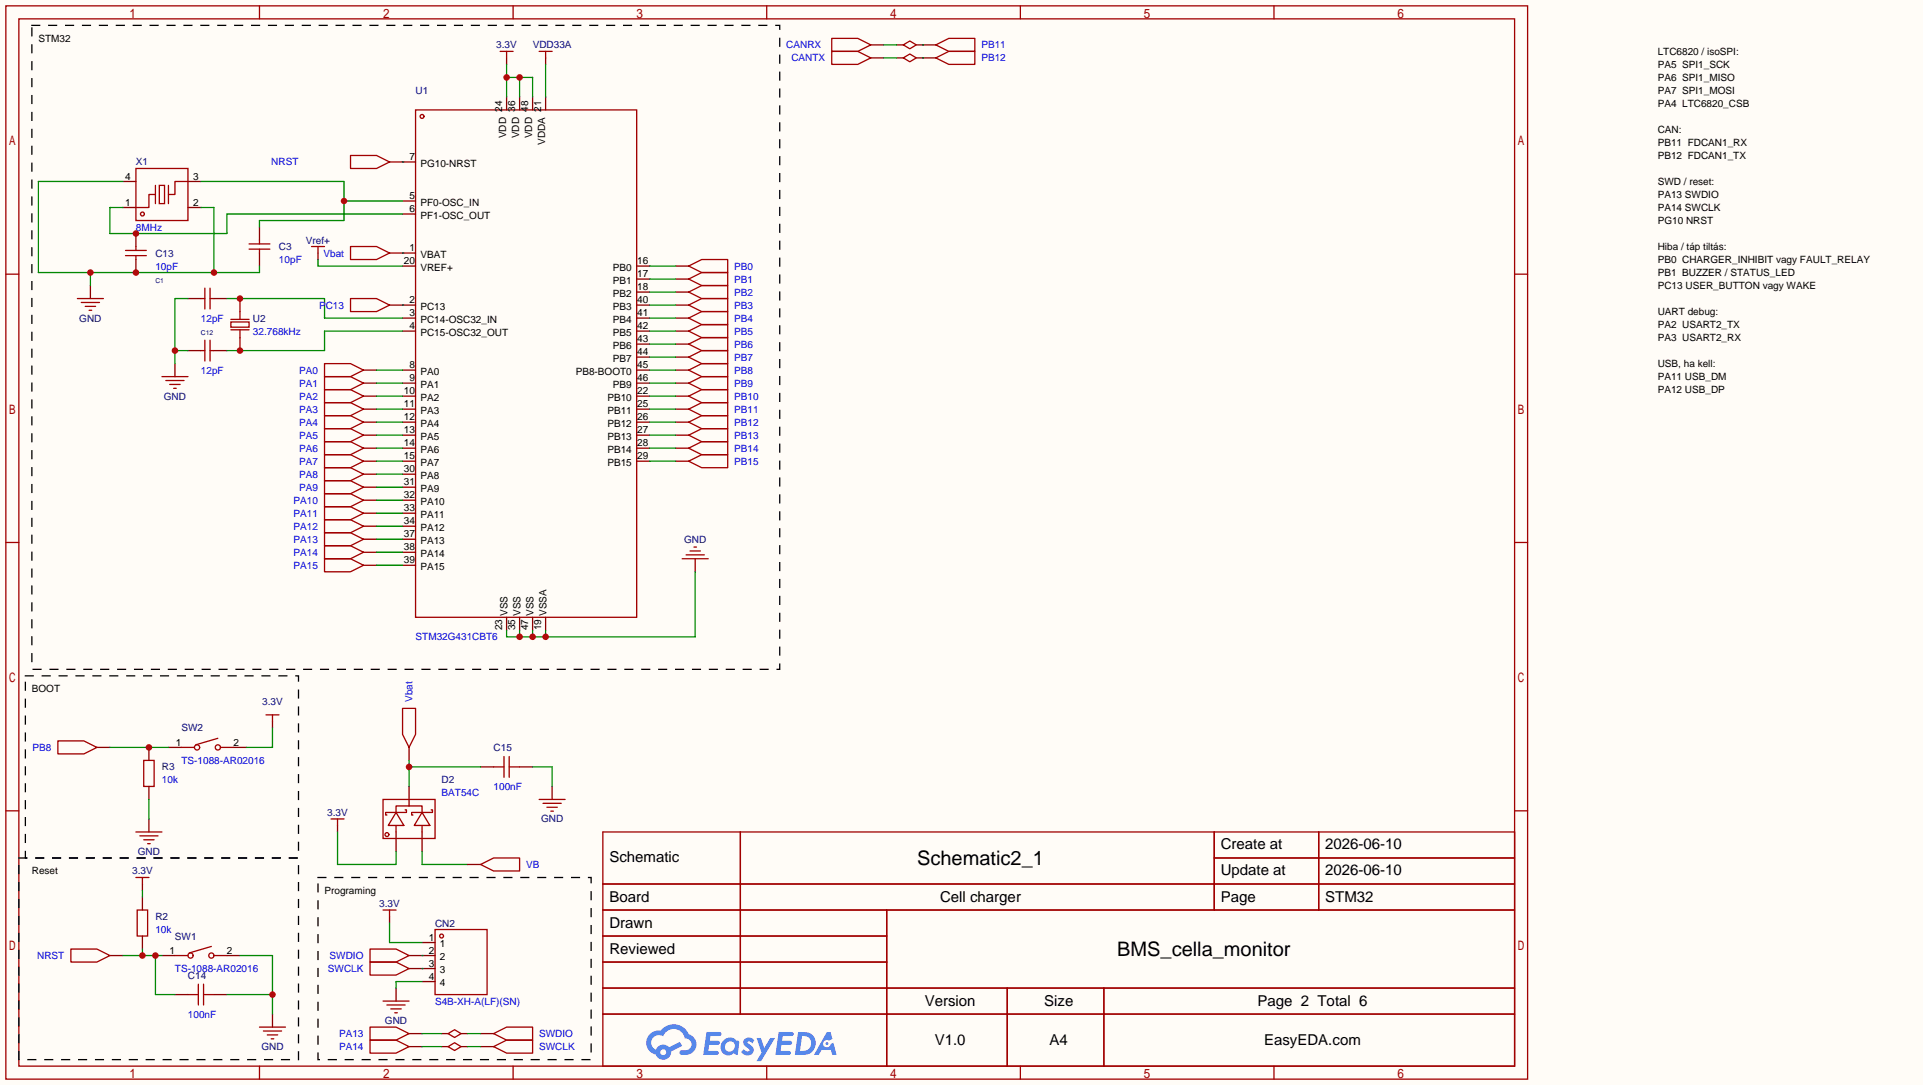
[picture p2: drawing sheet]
<svg xmlns="http://www.w3.org/2000/svg" width="376mm" height="212mm" viewBox="0 0 376 212" stroke-linecap="round" stroke-linejoin="round" font-family="sans-serif">
<path d="M0 0h375.5v211.8h-375.5z" fill="#fffcf7"/>
<g fill="none" stroke="#a10000" stroke-width=".25">
<path d="M1.1 1.1h297.2v209.6h-297.2zM3.7 3.7h292.1v204.5h-292.1zM50.7 1.1v2.6M100.2 1.1v2.6M149.7 1.1v2.6M199.3 1.1v2.6M248.8 1.1v2.6M1.1 53.5h2.6M295.8 53.5h2.5M1.1 105.9h2.6M295.8 105.9h2.5M1.1 158.3h2.6"/>
<path d="M295.8 158.3h2.5M117.7 162.4h178.1v45.8h-178.1zM117.7 172.6h178.1M117.7 177.7h178.1M144.6 162.4v35.6M173.2 177.7v30.5M237.1 162.4v15.3M237.1 167.5h58.7M257.5 162.4v15.3M117.7 182.8h55.5M117.7 192.9h178.1M117.7 187.8h55.5"/>
<path d="M117.7 198h178.1M196.7 192.9v15.3M215.6 192.9v15.3M50.7 208.2v2.5M100.2 208.2v2.5M149.7 208.2v2.5M199.3 208.2v2.5M248.8 208.2v2.5"/>
</g>
<g fill="#5487ff">
<path d="M145.5 202.8a1.3 1.3 0 0 1 1.8 .3l-.4 .6a.54 .54 0 0 0-.9-.2l.1 .2a1.58 1.58 0 0 1 1.1 1.6 1.43 1.43 0 0 1-2.5 .1l.5-.6a.64 .64 0 0 0 .5 .5 .64 .64 0 0 0 .7-.3l-.2-.2a1.35 1.35 0 0 1-.9-1.8z"/>
<path d="M147.7 202.7h.9l.7 1.9 1.1-1.9h.9l-2.7 4.5h-.9l1-1.7z"/>
<path d="M138 201.5h1.6a1.31 1.31 0 0 1 1.2 .2 .4 .4 0 0 1-.3 .6h-1.8l-.1 .9h1.6a.4 .4 0 0 1 .4 .4 .4 .4 0 0 1-.4 .4h-1.7l-.2 1.2h.8a1.23 1.23 0 0 1 1.2 .2 .39 .39 0 0 1-.3 .6h-2.7z"/>
<path d="M152.1 201.5h1.6a1.32 1.32 0 0 1 1.3 .2 .39 .39 0 0 1-.4 .6h-1.7l-.2 .9h1.7a.4 .4 0 0 1 .3 .4 .4 .4 0 0 1-.4 .4h-1.7l-.2 1.2h.8a1.23 1.23 0 0 1 1.2 .2 .39 .39 0 0 1-.3 .6h-2.7z"/>
<path d="M161.5 201.5h.7l.4 1.3-.7 .4a.75 .75 0 0 0-1.1 .3 .75 .75 0 0 0 .5 1 .75 .75 0 0 0 .9-.6l.6-.3 .6 2.4h-.9l-.2-1h-1.9l-.5 1h-.9z"/>
<path d="M155.9 201.5l-.7 4.5h1.5a2.27 2.27 0 0 0 2.6-2.3 2.27 2.27 0 0 0-2.7-2.2zM156.6 202.3a1.5 1.5 0 0 1 1.8 1.5 1.5 1.5 0 0 1-1.9 1.4h-.3z"/>
<path d="M141.3 203.1a1.6 1.6 0 0 0-.3 2.3 1.6 1.6 0 0 0 2.3 .2l.8 .4 .3-2.5-.2-.3h-.4a1.58 1.58 0 0 0-2.5-.1zM141.9 203.6a.99 .99 0 0 1 1.6 .3 .99 .99 0 0 1-.9 1.4 .94 .94 0 0 1-1-.5 .94 .94 0 0 1 .3-1.2z"/>
<path d="M126.9 201.9a2.37 2.37 0 0 0 1.2 4 1.54 1.54 0 0 0 1.7 1 1.54 1.54 0 0 0 1.3-1.6l2.1-1.1-.5-.8-2 1.1a1.57 1.57 0 0 0-2.6 .4 1.5 1.5 0 0 1-.8-2.1 1.5 1.5 0 0 1 2.2-.5 2.23 2.23 0 0 1 2.3-1.4 2.23 2.23 0 0 1 2 1.8 1.16 1.16 0 0 1 1.2 1.1 1.16 1.16 0 0 1-1 1.3h-.7a.47 .47 0 0 0-.6 .3 .47 .47 0 0 0 .4 .6 2.17 2.17 0 0 0 2.5-1 2.17 2.17 0 0 0-.3-2.7l-.8-.4a3.2 3.2 0 0 0-5.4-.7l-1.2 .1zM129 205.4a.58 .58 0 0 1 1.1 0 .58 .58 0 0 1-1.1 0z"/>
<circle cx="161.5" cy="203.8" r=".28"/>
</g>
<g fill="none" stroke="#a10000" stroke-width=".25">
<path d="M97.7 10h2.5M98.9 10v1.3M105.3 10h2.5M106.6 10v1.3M162.4 10h5.1l2.6 1.3-2.6 1.3h-5.1zM162.4 7.5h5.1l2.6 1.3-2.6 1.2h-5.1zM182.8 8.8l2.5-1.3h5.1v2.5h-5.1zM182.8 11.3l2.5-1.3h5.1v2.6h-5.1zM26.5 32.9h10.2v10.2h-10.2zM30.4 38h-1.3v2.5h-2.6M30.4 36.2v3.6M31.1 36.2h1v3.6h-1z"/>
<path d="M32.9 36.2v3.6M36.7 35.4h-2.5v2.6h-1.3M81.2 21.5h43.1v99h-43.1zM24.5 49.9h4.1M24.5 48.9h4.1M26.5 48.1v.8M26.5 49.9v.8M39.2 58.3h.8M40 56.3v4M41 56.3v4M41 58.3h.8M48.6 48.6h4.1"/>
<path d="M48.6 47.6h4.1M50.7 46.9v.7M50.7 48.6v.8M60.8 48.1h2.6M62.1 48.1v1.3M134.5 51.9l2.5-1.2h5.1v2.5h-5.1zM134.5 54.5l2.5-1.3h5.1v2.6h-5.1zM134.5 57l2.5-1.2h5.1v2.5h-5.1zM134.5 59.6l2.5-1.3h5.1v2.5h-5.1zM39.2 68.5h.8M40 66.4v4.1M41 66.4v4.1"/>
<path d="M41 68.5h.8M45.1 62.9h3.5v1h-3.5zM45.1 62.4h3.5M45.1 64.4h3.5M46.9 60.8v1.6M46.9 64.4v1.5M63.4 71h5.1l2.5 1.3-2.5 1.2h-5.1zM63.4 73.5h5.1l2.5 1.3-2.5 1.3h-5.1zM63.4 76.1h5.1l2.5 1.2-2.5 1.3h-5.1zM63.4 78.6h5.1l2.5 1.3-2.5 1.3h-5.1zM134.5 62.1l2.5-1.3h5.1v2.6h-5.1zM134.5 64.6l2.5-1.2h5.1v2.5h-5.1z"/>
<path d="M134.5 67.2l2.5-1.3h5.1v2.6h-5.1zM134.5 69.7l2.5-1.2h5.1v2.5h-5.1zM134.5 72.3l2.5-1.3h5.1v2.5h-5.1zM134.5 74.8l2.5-1.3h5.1v2.6h-5.1zM134.5 77.3l2.5-1.2h5.1v2.5h-5.1zM134.5 79.9l2.5-1.3h5.1v2.6h-5.1zM63.4 81.2h5.1l2.5 1.2-2.5 1.3h-5.1zM63.4 83.7h5.1l2.5 1.3-2.5 1.2h-5.1zM63.4 86.2h5.1l2.5 1.3-2.5 1.3h-5.1zM63.4 88.8h5.1l2.5 1.2-2.5 1.3h-5.1zM63.4 91.3h5.1l2.5 1.3-2.5 1.3h-5.1zM63.4 93.9h5.1l2.5 1.2-2.5 1.3h-5.1z"/>
<path d="M63.4 96.4h5.1l2.5 1.3-2.5 1.2h-5.1zM63.4 98.9h5.1l2.5 1.3-2.5 1.3h-5.1zM134.5 82.4l2.5-1.2h5.1v2.5h-5.1zM134.5 85l2.5-1.3h5.1v2.5h-5.1zM134.5 87.5l2.5-1.3h5.1v2.6h-5.1zM134.5 90l2.5-1.2h5.1v2.5h-5.1zM63.4 101.5h5.1l2.5 1.2-2.5 1.3h-5.1zM63.4 104h5.1l2.5 1.3-2.5 1.3h-5.1zM63.4 106.6h5.1l2.5 1.2-2.5 1.3h-5.1zM63.4 109.1h5.1l2.5 1.3-2.5 1.2h-5.1zM51.9 139.6h2.6M53.2 139.6v1.2"/>
<path d="M11.3 144.7h5.1l2.5 1.2-2.5 1.3h-5.1zM28.1 148.5h2v5h-2zM35.4 145.9h2.6M42.5 144.1l-4.3 1.3M43.1 145.9h2.5M64.6 159.9h2.6M65.9 159.9v1.3M74.8 156.1h10.2v7.6h-10.2zM77.3 158.6v-1.2h5.1v1.2M77.3 158.6l1.6 2.6h-3.1zM77.3 158.6h-2v.5h.3M79.1 158.1h.3v.5h-2.1"/>
<path d="M82.4 158.6l1.5 2.6h-3zM82.4 158.6h-2v.5h.2M84.2 158.1h.3v.5h-2.1M96.4 149.7h2M98.4 147.7v4.1M99.4 149.7h2.1M99.4 147.7v4.1M26.5 171.3h2.6M26.8 177.7h2v5.1h-2zM27.8 171.3v1.3M74.8 177.7h2.5M76.1 177.7v1.2"/>
<path d="M77.3 161.2v1.2M82.4 161.2v1.2M34.2 186.6h2.5M36.7 194.2h2M38.7 192.2v4M39.8 194.2h2M39.8 192.2v4M41.3 184.8l-4.3 1.3M41.8 186.6h2.5M72.3 185.3h5l2.6 1.3-2.6 1.2h-5zM72.3 187.8h5l2.6 1.3-2.6 1.3h-5zM85 181.5h10.1v12.7h-10.1z"/>
<path d="M72.3 200.5h5l2.6 1.3-2.6 1.3h-5zM72.3 203.1h5l2.6 1.2-2.6 1.3h-5zM87.5 201.8l1.3-.8 1.2 .8-1.2 .8zM87.5 204.3l1.3-.7 1.2 .7-1.2 .8zM96.4 201.8l2.5-1.3h5.1v2.6h-5.1zM96.4 204.3l2.5-1.2h5.1v2.5h-5.1z"/>
<circle cx="82.4" cy="22.7" r=".38"/>
<circle cx="27.8" cy="41.8" r=".38"/>
<circle cx="38.5" cy="145.9" r=".51"/>
<circle cx="42.5" cy="145.9" r=".51"/>
<circle cx="75.6" cy="162.9" r=".38"/>
<circle cx="37.2" cy="186.6" r=".51"/>
<circle cx="41.3" cy="186.6" r=".51"/>
<circle cx="86.2" cy="182.8" r=".38"/>
</g>
<g fill="none" stroke="#870000" stroke-width=".25">
<path d="M98.9 11.3v1.3M98.9 18.9v2.6M101.5 18.9v2.6M104 18.9v2.6M106.6 11.3v1.3M106.6 18.9v2.6M170.1 8.8h2.5M170.1 11.3h2.5M180.2 8.8h2.6M180.2 11.3h2.6M24 35.4h2.5M36.7 35.4h2.5"/>
<path d="M78.6 31.6h2.6M78.6 39.2h2.6M24 40.5h2.5M26.5 45.6v2.5M26.5 50.7v2.5M36.7 40.5h2.5M36.7 58.3h2.5M41.8 58.3h2.5M46.9 58.3v2.5M50.7 44.3v2.6M50.7 49.4v2.5M62.1 49.4v1.3"/>
<path d="M78.6 41.8h2.6M78.6 49.4h2.6M78.6 51.9h2.6M78.6 59.6h2.6M124.3 51.9h2.6M124.3 59.6h2.6M124.3 57h2.6M124.3 54.5h2.6M132 51.9h2.5M132 59.6h2.5M132 57h2.5M132 54.5h2.5"/>
<path d="M36.7 68.5h2.5M41.8 68.5h2.5M46.9 65.9v2.6M71 72.3h2.5M71 74.8h2.5M71 77.3h2.5M71 79.9h2.5M78.6 62.1h2.6M78.6 64.6h2.6M78.6 72.3h2.6M78.6 74.8h2.6M78.6 77.3h2.6"/>
<path d="M78.6 79.9h2.6M124.3 62.1h2.6M124.3 64.6h2.6M124.3 72.3h2.6M124.3 74.8h2.6M124.3 77.3h2.6M124.3 79.9h2.6M124.3 69.7h2.6M124.3 67.2h2.6M132 62.1h2.5M132 64.6h2.5M132 72.3h2.5"/>
<path d="M132 74.8h2.5M132 77.3h2.5M132 79.9h2.5M132 69.7h2.5M132 67.2h2.5M71 82.4h2.5M71 85h2.5M71 87.5h2.5M71 90h2.5M71 92.6h2.5M71 95.1h2.5M71 97.7h2.5"/>
<path d="M78.6 82.4h2.6M78.6 85h2.6M78.6 87.5h2.6M78.6 90h2.6M78.6 92.6h2.6M78.6 95.1h2.6M78.6 97.7h2.6M124.3 82.4h2.6M124.3 85h2.6M124.3 87.5h2.6M124.3 90h2.6M132 82.4h2.5"/>
<path d="M132 85h2.5M132 87.5h2.5M132 90h2.5M71 100.2h2.5M71 102.7h2.5M71 105.3h2.5M71 107.8h2.5M71 110.4h2.5M78.6 100.2h2.6M78.6 102.7h2.6M78.6 105.3h2.6M78.6 107.8h2.6"/>
<path d="M78.6 110.4h2.6M98.9 120.5v2.6M101.5 120.5v2.6M104 120.5v2.6M106.6 120.5v2.6M18.9 145.9h2.6M29.1 145.9v2.6M29.1 153.5v2.6M32.9 145.9h2.5M45.6 145.9h2.5M53.2 140.8v1.3M79.9 153.5v3.9"/>
<path d="M93.9 149.7h2.5M101.5 149.7h2.5M27.8 172.6v1.3M27.8 175.1v2.6M65.9 161.2v1.2M76.1 178.9v1.3M77.3 162.4v3.8M82.4 162.4v3.8M27.8 182.8v2.5M31.6 186.6h2.6M34.2 194.2h2.5M41.8 194.2h2.5"/>
<path d="M44.3 186.6h2.6M79.9 186.6h5.1M79.9 189.1h5.1M82.4 184h2.6M82.4 191.6h2.6M79.9 201.8h2.5M79.9 204.3h2.5M86.2 201.8h1.3M86.2 204.3h1.3M90 201.8h1.3M90 204.3h1.3M93.9 201.8h2.5"/>
<path d="M93.9 204.3h2.5"/>
</g>
<g fill="none" stroke="#008700" stroke-width=".25">
<path d="M44.3 58.3h19.1v3.8h15.2M126.9 51.9h5.1M126.9 54.5h5.1M126.9 57h5.1M126.9 59.6h5.1M73.5 72.3h5.1M73.5 74.8h5.1M73.5 77.3h5.1M73.5 79.9h5.1M126.9 72.3h5.1M126.9 74.8h5.1M126.9 77.3h5.1"/>
<path d="M126.9 79.9h5.1M126.9 62.1h5.1M126.9 64.6h5.1M126.9 67.2h5.1M126.9 69.7h5.1M73.5 82.4h5.1M73.5 85h5.1M73.5 87.5h5.1M73.5 90h5.1M73.5 92.6h5.1M73.5 95.1h5.1M73.5 97.7h5.1"/>
<path d="M126.9 82.4h5.1M126.9 85h5.1M126.9 87.5h5.1M126.9 90h5.1M73.5 100.2h5.1M73.5 102.7h5.1M73.5 105.3h5.1M73.5 107.8h5.1M73.5 110.4h5.1M82.4 186.6h.1M82.4 189.1h.1M82.4 204.3h3.8"/>
<path d="M82.4 201.8h3.8M91.3 204.3h2.6M91.3 201.8h2.6"/>
</g>
<circle cx="46.9" cy="58.3" r=".63" fill="#c00"/>
<path d="M78.6 64.6h-15.2v3.9h-19.1" fill="none" stroke="#008700" stroke-width=".25"/>
<circle cx="46.9" cy="68.5" r=".63" fill="#c00"/>
<path d="M34.2 71v2.5" fill="none" stroke="#870000" stroke-width=".25"/>
<path d="M31.6 73.5h5.1M32.4 74.3h3.5M33.1 75.1h2.1M33.9 75.8h.5" fill="none" stroke="#a10000" stroke-width=".25"/>
<path d="M36.7 58.3h-2.5v12.7M34.2 68.5h2.5" fill="none" stroke="#008700" stroke-width=".25"/>
<circle cx="34.2" cy="68.5" r=".63" fill="#c00"/>
<path d="M39.2 35.4h28v7.7h-16.5v1.2M67.2 39.2h11.4" fill="none" stroke="#008700" stroke-width=".25"/>
<circle cx="67.2" cy="39.2" r=".63" fill="#c00"/>
<path d="M24 40.5h-2.5v5.1h22.8v-3.8h34.3" fill="none" stroke="#008700" stroke-width=".25"/>
<circle cx="26.5" cy="45.6" r=".63" fill="#c00"/>
<path d="M17.7 55.8v2.5M77.3 192.9v2.6" fill="none" stroke="#870000" stroke-width=".25"/>
<path d="M15.1 58.3h5.1M15.9 59.1h3.5M16.6 59.8h2.1M17.4 60.6h.5M74.8 195.5h5.1M75.6 196.2h3.5M76.3 197h2.1M77.1 197.7h.5" fill="none" stroke="#a10000" stroke-width=".25"/>
<path d="M24 35.4h-16.5v17.8h43.2v-1.3M17.7 53.2v2.6M39.2 40.5h2.6v12.7" fill="none" stroke="#008700" stroke-width=".25"/>
<g fill="#c00">
<circle cx="17.7" cy="53.2" r=".63"/>
<circle cx="26.5" cy="53.2" r=".63"/>
<circle cx="41.8" cy="53.2" r=".63"/>
</g>
<path d="M76.1 31.6h2.5M76.1 49.4h2.5M76.1 59.6h2.5M135.8 109.1v2.5M79.9 145.9v2.6M21.5 186.6h2.5" fill="none" stroke="#870000" stroke-width=".25"/>
<path d="M68.5 30.4h5l2.6 1.2-2.6 1.3h-5zM68.5 48.1h5l2.6 1.3-2.6 1.3h-5zM68.5 58.3h5l2.6 1.3-2.6 1.2h-5zM133.2 109.1h5.1M134 108.3h3.5M134.7 107.6h2.1M135.5 106.8h.5M78.6 138.3h2.6v5.1l-1.3 2.5-1.3-2.5zM13.8 185.3h5.1l2.6 1.3-2.6 1.2h-5.1z" fill="none" stroke="#a10000" stroke-width=".25"/>
<path d="M98.9 15.1h5.1v3.8M98.9 12.6v6.3M101.5 15.1v3.8M106.6 12.6v6.3M78.6 31.6h.1M78.6 59.6h.1M76.1 180.2v3.8h6.3M82.4 191.6h-5.1v1.3" fill="none" stroke="#008700" stroke-width=".25"/>
<g fill="#c00">
<circle cx="98.9" cy="15.1" r=".63"/>
<circle cx="101.5" cy="15.1" r=".63"/>
</g>
<path d="M62.1 50.7v1.2h16.5M78.6 49.4h.1M135.8 111.6v12.7h-36.9v-1.2M101.5 123.1v1.2M104 123.1v1.2M106.6 123.1v1.2" fill="none" stroke="#008700" stroke-width=".25"/>
<g fill="#c00">
<circle cx="101.5" cy="124.3" r=".63"/>
<circle cx="104" cy="124.3" r=".63"/>
<circle cx="106.6" cy="124.3" r=".63"/>
</g>
<path d="M79.9 149.7h14M79.9 148.5v5" fill="none" stroke="#008700" stroke-width=".25"/>
<circle cx="79.9" cy="149.7" r=".63" fill="#c00"/>
<path d="M21.5 145.9h11.4M104 149.7h3.8v3.8M65.9 162.4v6.4h11.4v-2.6M82.4 166.2v2.6h8.9" fill="none" stroke="#008700" stroke-width=".25"/>
<path d="M29.1 159.9v2.5M107.8 153.5v2.6M91.3 168.8h2.6M53.2 198v2.5" fill="none" stroke="#870000" stroke-width=".25"/>
<g fill="none" stroke="#a10000" stroke-width=".25">
<path d="M105.3 156.1h5.1M106 156.8h3.6M106.8 157.6h2M107.6 158.4h.5M26.5 162.4h5.1M27.3 163.2h3.6M28.1 164h2M28.8 164.7h.5M93.9 168.8l2.5-1.3h5.1v2.6h-5.1zM50.7 200.5h5.1M51.4 201.3h3.6M52.2 202.1h2"/>
<path d="M53 202.8h.5"/>
</g>
<circle cx="29.1" cy="145.9" r=".63" fill="#c00"/>
<path d="M29.1 156.1v3.8M53.2 142.1v3.8h-5.1M24 186.6h7.6M27.8 185.3v1.3M30.4 186.6v7.6h3.8" fill="none" stroke="#008700" stroke-width=".25"/>
<g fill="#c00">
<circle cx="30.4" cy="186.6" r=".63"/>
<circle cx="27.8" cy="186.6" r=".63"/>
</g>
<path d="M44.3 194.2h8.9M46.9 186.6h6.3v11.4" fill="none" stroke="#008700" stroke-width=".25"/>
<circle cx="53.2" cy="194.2" r=".63" fill="#c00"/>
<path d="M172.6 8.8h2.5M172.6 11.3h2.5M180.2 8.8h.1M180.2 11.3h.1M27.8 173.9v1.2" fill="none" stroke="#008700" stroke-width=".25"/>
<path d="M6.2 5h146.1v125.7h-146.1zM5 132h53.3v35.5h-53.3zM3.7 167.5h54.6v39.4h-54.6zM62.1 171.3h53.3v35.6h-53.3z" fill="none" stroke="#000" stroke-width=".25" stroke-dasharray="1.5 1.8"/>
<path d="M175.1 8.8h1.3M175.1 11.3h1.3M178.9 8.8h1.3M178.9 11.3h1.3" fill="none" stroke="#870000" stroke-width=".25"/>
<path d="M176.4 8.8l1.3-.8 1.2 .8-1.2 .7zM176.4 11.3l1.3-.8 1.2 .8-1.2 .8z" fill="none" stroke="#a10000" stroke-width=".25"/>
<g font-size="3.9">
<text x="179.1" y="168.9">Schematic2_1</text>
<text x="218.2" y="186.7">BMS_cella_monitor</text>
</g>
<g font-size="2.9">
<text x="238.4" y="165.9">Create at</text>
<text x="258.8" y="165.9">2026-06-10</text>
<text x="119" y="168.4">Schematic</text>
<text x="238.4" y="170.9">Update at</text>
<text x="258.8" y="170.9">2026-06-10</text>
<text x="119" y="176">Board</text>
<text x="183.6" y="176">Cell charger</text>
<text x="238.4" y="176">Page</text>
<text x="258.8" y="176">STM32</text>
<text x="119" y="181.1">Drawn</text>
<text x="119" y="186.2">Reviewed</text>
<text x="180.6" y="196.3">Version</text>
<text x="203.9" y="196.3">Size</text>
<text x="245.6" y="196.3">Page 2 Total 6</text>
<text x="182.6" y="204">V1.0</text>
<text x="205" y="204">A4</text>
<text x="246.9" y="204">EasyEDA.com</text>
</g>
<g font-size="2">
<text x="7.5" y="8.2">STM32</text>
<text x="323.7" y="10.7">LTC6820 / isoSPI:</text>
<text x="323.7" y="13.3">PA5 SPI1_SCK</text>
<text x="323.7" y="15.8">PA6 SPI1_MISO</text>
<text x="98.1" y="21.8" transform="rotate(-90 98.1 21.8)">24</text>
<text x="100.6" y="21.8" transform="rotate(-90 100.6 21.8)">36</text>
<text x="103.2" y="21.8" transform="rotate(-90 103.2 21.8)">48</text>
<text x="105.7" y="21.8" transform="rotate(-90 105.7 21.8)">21</text>
<text x="323.7" y="18.3">PA7 SPI1_MOSI</text>
<text x="323.7" y="20.9">PA4 LTC6820_CSB</text>
<text x="98.9" y="27" transform="rotate(-90 98.9 27)">VDD</text>
<text x="101.4" y="27" transform="rotate(-90 101.4 27)">VDD</text>
<text x="103.9" y="27" transform="rotate(-90 103.9 27)">VDD</text>
<text x="106.5" y="28.3" transform="rotate(-90 106.5 28.3)">VDDA</text>
<text x="323.7" y="26">CAN:</text>
<text x="323.7" y="28.5">PB11 FDCAN1_RX</text>
<text x="24.4" y="35.1">4</text>
<text x="37.7" y="35.1">3</text>
<text x="79.9" y="31.3">7</text>
<text x="82.1" y="32.5">PG10-NRST</text>
<text x="323.7" y="31">PB12 FDCAN1_TX</text>
<text x="24.4" y="40.2">1</text>
<text x="37.7" y="40.2">2</text>
<text x="79.9" y="38.9">5</text>
<text x="79.9" y="41.4">6</text>
<text x="82.1" y="40.2">PF0-OSC_IN</text>
<text x="323.7" y="36.1">SWD / reset:</text>
<text x="323.7" y="38.7">PA13 SWDIO</text>
<text x="323.7" y="41.2">PA14 SWCLK</text>
<text x="82.1" y="42.7">PF1-OSC_OUT</text>
<text x="323.7" y="43.7">PG10 NRST</text>
<text x="78.9" y="51.6">20</text>
<text x="79.9" y="49.1">1</text>
<text x="82.1" y="50.3">VBAT</text>
<text x="82.1" y="52.9">VREF+</text>
<text x="119.7" y="52.9">PB0</text>
<text x="124.5" y="51.6">16</text>
<text x="323.7" y="48.8">Hiba / táp tiltás:</text>
<text x="323.7" y="51.4">PB0 CHARGER_INHIBIT vagy FAULT_RELAY</text>
<text x="323.7" y="53.9">PB1 BUZZER / STATUS_LED</text>
<text x="79.9" y="59.2">2</text>
<text x="119.7" y="57.9">PB2</text>
<text x="119.7" y="55.4">PB1</text>
<text x="124.5" y="59.2">40</text>
<text x="124.5" y="56.7">18</text>
<text x="124.5" y="54.1">17</text>
<text x="323.7" y="56.4">PC13 USER_BUTTON vagy WAKE</text>
<text x="79.9" y="61.8">3</text>
<text x="79.9" y="64.3">4</text>
<text x="82.1" y="60.5">PC13</text>
<text x="82.1" y="63">PC14-OSC32_IN</text>
<text x="82.1" y="65.6">PC15-OSC32_OUT</text>
<text x="119.7" y="65.6">PB5</text>
<text x="119.7" y="63">PB4</text>
<text x="119.7" y="60.5">PB3</text>
<text x="124.5" y="64.3">42</text>
<text x="124.5" y="61.8">41</text>
<text x="323.7" y="61.5">UART debug:</text>
<text x="323.7" y="64.1">PA2 USART2_TX</text>
<text x="79.9" y="71.9">8</text>
<text x="119.7" y="70.6">PB7</text>
<text x="119.7" y="68.1">PB6</text>
<text x="124.5" y="71.9">45</text>
<text x="124.5" y="69.4">44</text>
<text x="124.5" y="66.8">43</text>
<text x="323.7" y="66.6">PA3 USART2_RX</text>
<text x="323.7" y="71.7">USB, ha kell:</text>
<text x="78.9" y="77">10</text>
<text x="79.9" y="74.5">9</text>
<text x="82.1" y="73.2">PA0</text>
<text x="82.1" y="75.7">PA1</text>
<text x="112.4" y="73.2">PB8-BOOT0</text>
<text x="119.7" y="75.7">PB9</text>
<text x="124.5" y="77">22</text>
<text x="124.5" y="74.5">46</text>
<text x="323.7" y="74.2">PA11 USB_DM</text>
<text x="323.7" y="76.8">PA12 USB_DP</text>
<text x="78.9" y="79.5">11</text>
<text x="78.9" y="82.1">12</text>
<text x="82.1" y="78.3">PA2</text>
<text x="82.1" y="80.8">PA3</text>
<text x="82.1" y="83.3">PA4</text>
<text x="118.6" y="83.3">PB12</text>
<text x="118.6" y="80.8">PB11</text>
<text x="118.6" y="78.3">PB10</text>
<text x="124.5" y="82.1">26</text>
<text x="124.5" y="79.5">25</text>
<text x="78.9" y="84.6">13</text>
<text x="78.9" y="87.2">14</text>
<text x="78.9" y="89.7">15</text>
<text x="82.1" y="85.9">PA5</text>
<text x="82.1" y="88.4">PA6</text>
<text x="118.6" y="88.4">PB14</text>
<text x="118.6" y="85.9">PB13</text>
<text x="124.5" y="89.7">29</text>
<text x="124.5" y="87.2">28</text>
<text x="124.5" y="84.6">27</text>
<text x="78.9" y="92.2">30</text>
<text x="78.9" y="94.8">31</text>
<text x="82.1" y="91">PA7</text>
<text x="82.1" y="93.5">PA8</text>
<text x="118.6" y="91">PB15</text>
<text x="78.9" y="97.3">32</text>
<text x="78.9" y="99.9">33</text>
<text x="82.1" y="96">PA9</text>
<text x="82.1" y="98.6">PA10</text>
<text x="82.1" y="101.1">PA11</text>
<text x="78.9" y="102.4">34</text>
<text x="78.9" y="104.9">37</text>
<text x="78.9" y="107.5">38</text>
<text x="82.1" y="103.7">PA12</text>
<text x="82.1" y="106.2">PA13</text>
<text x="78.9" y="110">39</text>
<text x="82.1" y="108.7">PA14</text>
<text x="82.1" y="111.3">PA15</text>
<text x="98.1" y="123.1" transform="rotate(-90 98.1 123.1)">23</text>
<text x="99.1" y="120.2" transform="rotate(-90 99.1 120.2)">VSS</text>
<text x="100.6" y="123.1" transform="rotate(-90 100.6 123.1)">35</text>
<text x="101.6" y="120.2" transform="rotate(-90 101.6 120.2)">VSS</text>
<text x="103.2" y="123.1" transform="rotate(-90 103.2 123.1)">47</text>
<text x="104.2" y="120.2" transform="rotate(-90 104.2 120.2)">VSS</text>
<text x="105.7" y="123.1" transform="rotate(-90 105.7 123.1)">19</text>
<text x="106.7" y="120.2" transform="rotate(-90 106.7 120.2)">VSSA</text>
<text x="6.2" y="135.2">BOOT</text>
<text x="34.3" y="145.6">1</text>
<text x="45.6" y="145.6">2</text>
<text x="6.2" y="170.7">Reset</text>
<text x="63.4" y="174.5">Programing</text>
<text x="83.7" y="183.7">1</text>
<text x="85.9" y="184.9">1</text>
<text x="33.1" y="186.2">1</text>
<text x="44.3" y="186.2">2</text>
<text x="83.7" y="186.2">2</text>
<text x="83.7" y="188.8">3</text>
<text x="83.7" y="191.3">4</text>
<text x="85.9" y="187.5">2</text>
<text x="85.9" y="190">3</text>
<text x="85.9" y="192.6">4</text>
</g>
<g font-size="2" fill="#000080">
<text x="96.9" y="9.4">3.3V</text>
<text x="104" y="9.4">VDD33A</text>
<text x="81.2" y="18.3">U1</text>
<text x="26.5" y="32.3">X1</text>
<text x="59.7" y="47.5">Vref+</text>
<text x="30.4" y="50.1">C13</text>
<text x="54.5" y="48.8">C3</text>
<text x="15.5" y="62.8">GND</text>
<text x="49.4" y="62.8">U2</text>
<text x="32" y="78">GND</text>
<text x="133.6" y="106">GND</text>
<text x="51.2" y="137.7">3.3V</text>
<text x="35.4" y="142.8">SW2</text>
<text x="96.4" y="146.6">C15</text>
<text x="31.6" y="150.4">R3</text>
<text x="86.2" y="153">D2</text>
<text x="63.9" y="159.3">3.3V</text>
<text x="105.7" y="160.6">GND</text>
<text x="26.9" y="166.9">GND</text>
<text x="25.8" y="170.7">3.3V</text>
<text x="30.4" y="179.6">R2</text>
<text x="74.1" y="177.1">3.3V</text>
<text x="34.2" y="183.4">SW1</text>
<text x="85" y="180.9">CN2</text>
<text x="36.7" y="191.1">C14</text>
<text x="75.2" y="199.9">GND</text>
<text x="51" y="205">GND</text>
</g>
<g font-size="2" fill="#00f">
<text x="153.5" y="9.4">CANRX</text>
<text x="154.5" y="12">CANTX</text>
<text x="191.6" y="9.4">PB11</text>
<text x="191.6" y="12">PB12</text>
<text x="53" y="32.3">NRST</text>
<text x="26.5" y="45">8MHz</text>
<text x="30.4" y="52.6">10pF</text>
<text x="54.5" y="51.4">10pF</text>
<text x="63.2" y="50.1">Vbat</text>
<text x="143.4" y="52.6">PB0</text>
<text x="143.4" y="55.2">PB1</text>
<text x="143.4" y="57.7">PB2</text>
<text x="39.2" y="62.8">12pF</text>
<text x="49.4" y="65.3">32.768kHz</text>
<text x="62.3" y="60.2">PC13</text>
<text x="143.4" y="60.2">PB3</text>
<text x="143.4" y="62.8">PB4</text>
<text x="143.4" y="65.3">PB5</text>
<text x="143.4" y="67.9">PB6</text>
<text x="143.4" y="70.4">PB7</text>
<text x="39.2" y="72.9">12pF</text>
<text x="58.4" y="72.9">PA0</text>
<text x="58.4" y="75.5">PA1</text>
<text x="143.4" y="72.9">PB8</text>
<text x="143.4" y="75.5">PB9</text>
<text x="58.4" y="78">PA2</text>
<text x="58.4" y="80.6">PA3</text>
<text x="58.4" y="83.1">PA4</text>
<text x="143.4" y="78">PB10</text>
<text x="143.4" y="80.6">PB11</text>
<text x="143.4" y="83.1">PB12</text>
<text x="58.4" y="85.6">PA5</text>
<text x="58.4" y="88.2">PA6</text>
<text x="143.4" y="85.6">PB13</text>
<text x="143.4" y="88.2">PB14</text>
<text x="58.4" y="90.7">PA7</text>
<text x="58.4" y="93.3">PA8</text>
<text x="58.4" y="95.8">PA9</text>
<text x="143.4" y="90.7">PB15</text>
<text x="57.3" y="98.3">PA10</text>
<text x="57.3" y="100.9">PA11</text>
<text x="57.3" y="103.4">PA12</text>
<text x="57.3" y="106">PA13</text>
<text x="57.3" y="108.5">PA14</text>
<text x="57.3" y="111">PA15</text>
<text x="81.2" y="125">STM32G431CBT6</text>
<text x="80.6" y="137" transform="rotate(-90 80.6 137)">Vbat</text>
<text x="6.3" y="146.6">PB8</text>
<text x="35.4" y="149.1">TS-1088-AR02016</text>
<text x="31.6" y="153">10k</text>
<text x="86.2" y="155.5">BAT54C</text>
<text x="96.4" y="154.2">100nF</text>
<text x="102.7" y="169.5">VB</text>
<text x="30.4" y="182.2">10k</text>
<text x="7.3" y="187.2">NRST</text>
<text x="34.2" y="189.8">TS-1088-AR02016</text>
<text x="64" y="189.8">SWCLK</text>
<text x="64.4" y="187.2">SWDIO</text>
<text x="85" y="196.1">S4B-XH-A(LF)(SN)</text>
<text x="36.7" y="198.7">100nF</text>
<text x="66.2" y="202.5">PA13</text>
<text x="105.3" y="202.5">SWDIO</text>
<text x="66.2" y="205">PA14</text>
<text x="105.3" y="205">SWCLK</text>
</g>
<g font-size="1.3" fill="#000080">
<text x="30.4" y="55.2">C1</text>
<text x="39.2" y="65.3">C12</text>
</g>
</svg>
